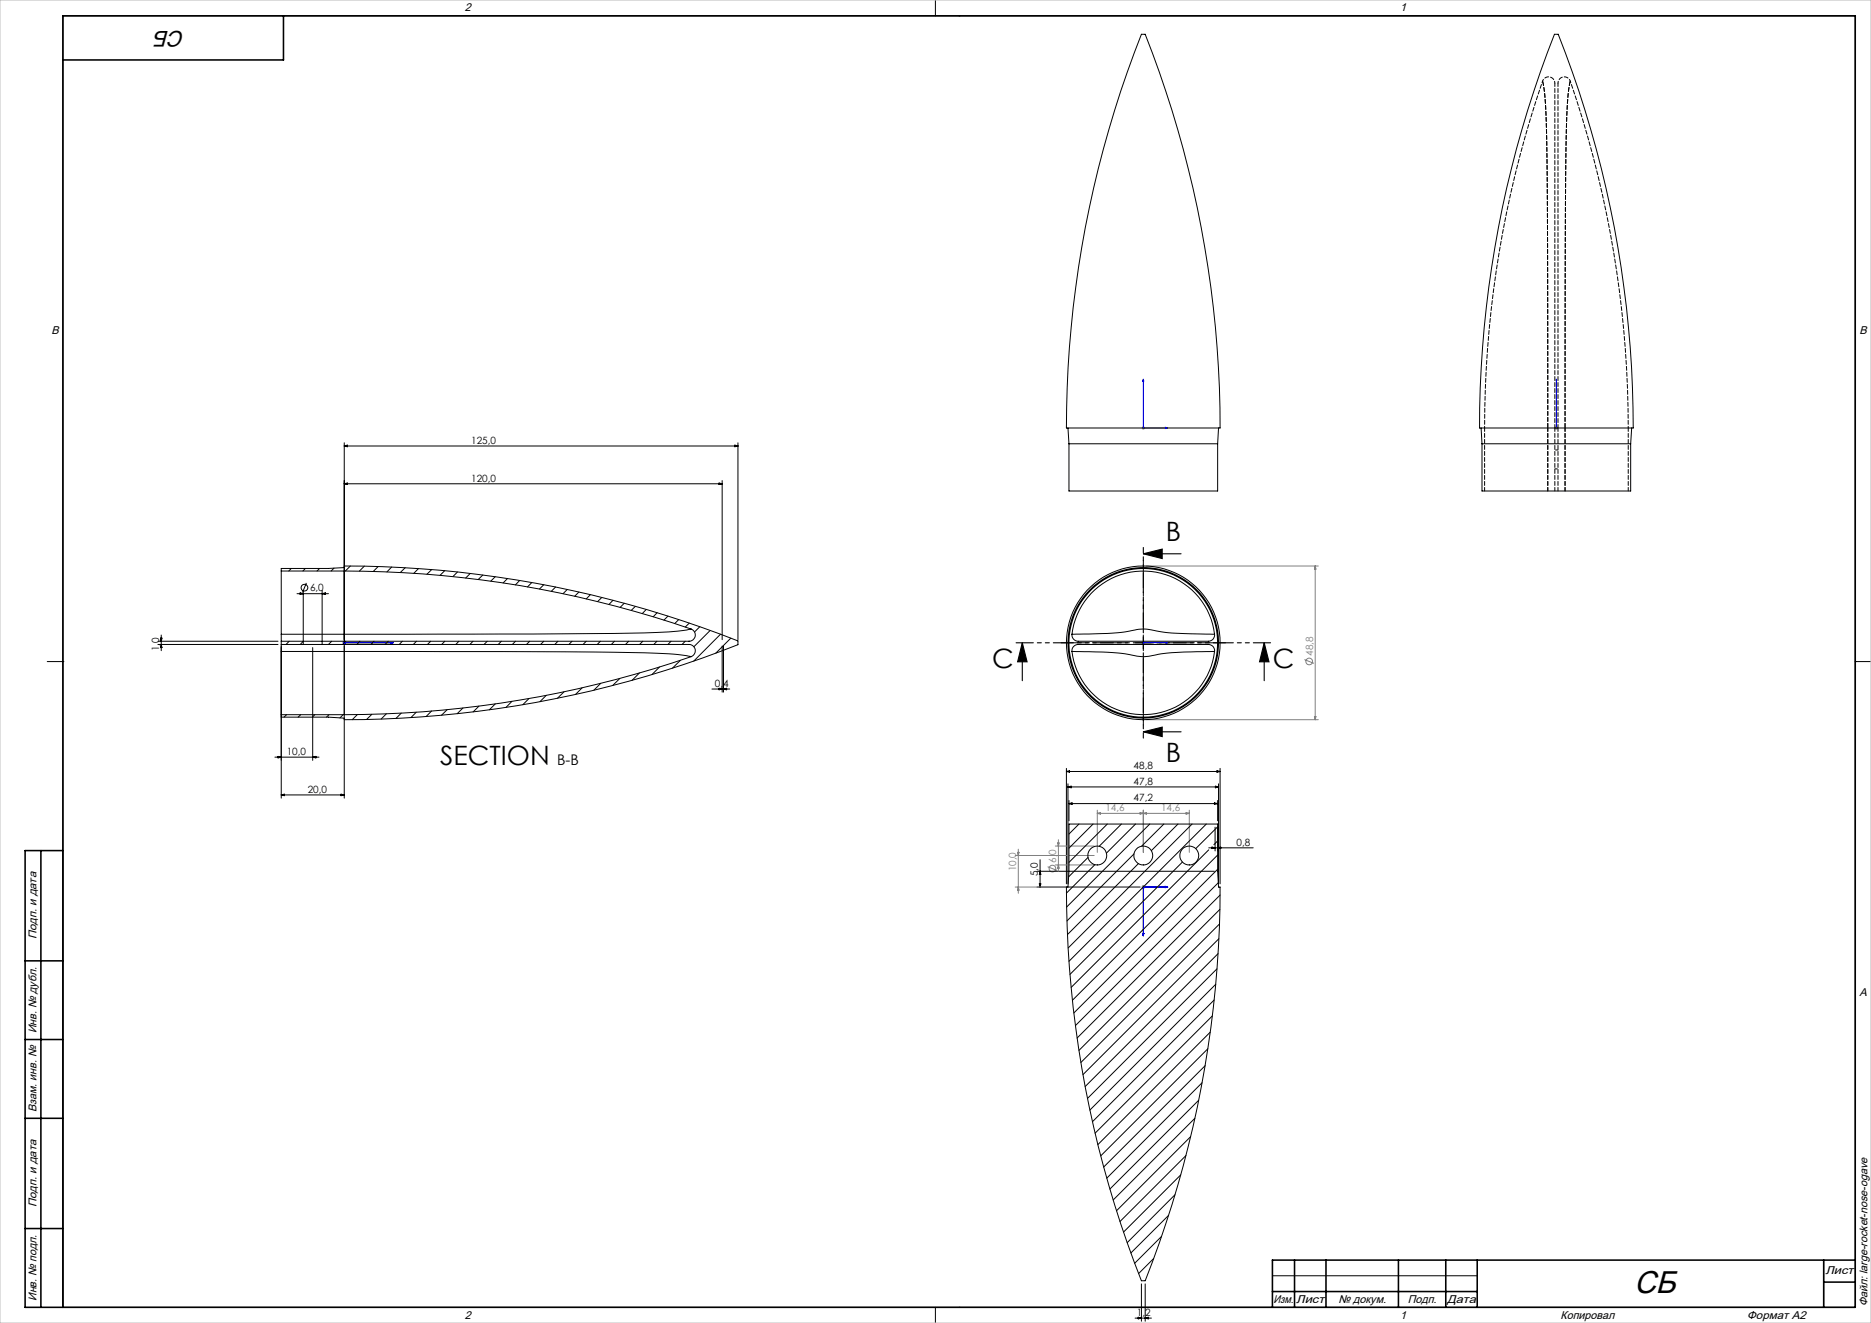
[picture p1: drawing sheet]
<svg xmlns="http://www.w3.org/2000/svg" width="594mm" height="420mm" viewBox="0 0 594 420" stroke-linecap="round" stroke-linejoin="round" font-family="sans-serif">
<g fill="none" stroke="#808080" stroke-width=".32">
<path d="M362.5 135.9h1M362.6 135.5l.7 .7M363 135.4v1M363.3 135.5l-.7 .7M493.6 135.9h1M493.7 135.5l.8 .7M494.1 135.4v1M494.5 135.5l-.8 .7M364 179.7h54.5M417.5 179.7v48.8M417.5 179.7l.3 1h-.5zM108.8 204.1h1"/>
<path d="M108.9 203.7l.7 .7M109.3 203.6v1M109.6 203.7l-.7 .7M362.5 204.1h1M362.6 203.7l.7 .7M363 203.6v1M363.3 203.7l-.7 .7M414.1 209.4l3.1 1.2M364 228.5h54.5M417.3 227.5h.5l-.3 1zM348.4 257.2v13.4M348.4 258.2h29.2"/>
<path d="M348.4 258.2l1-.2v.5zM361.9 258l1.1 .2-1.1 .3zM363 257.2v13.4M363 258.2l1-.2v.5zM376.6 258l1 .2-1 .3zM377.6 257.2v13.4M322.3 271.6h25.1M323 270.6h.5l-.2 1zM323.3 269.6v14M332.6 275.1l3 1.2M335 268.6h12.4M335 274.6h12.4"/>
<path d="M335.8 267.6h.5l-.3 1zM336 266.6v10M336 274.6l.3 1h-.5zM322.3 281.6h39.6M323.3 281.6l.2 1h-.5zM362.5 281.6h1M362.6 281.3l.7 .7M363 281.1v1M363.3 281.3l-.7 .7"/>
<circle cx="415.6" cy="210" r="1.06"/>
<circle cx="334.1" cy="275.7" r="1.06"/>
</g>
<g fill="none" stroke="#000" stroke-width=".32">
<path d="M20 5h569v410h-569zM297 0v5M304.5 5h.1M109.3 140.6v62.5M109.3 141.6h125M109.3 141.6l1-.3v.5zM109.3 153.6l1-.3v.5zM109.3 153.6h120M228.3 153.3l1 .3-1 .2zM229.3 152.6v50.5M233.3 141.3l1 .3-1 .2zM234.3 140.6v62.5"/>
<path d="M94.3 188.5h10M95.3 188.2l1 .3-1 .2zM96.3 187.4v16.2M97.3 185l-1.2 3.1M102.3 187.4v16.2M102.3 188.5l1-.3v.5zM15 210h5M20 210h.1M50.2 204.6h38.1M50.2 203.6h38.1M50.9 202.6h.5l-.2 1zM51.2 201.6v5"/>
<path d="M51.2 204.6l.2 1h-.5zM89.3 205.1v48.3M99.3 205.6v35.8M109.3 205.1v48.3M226 218.7h5.7M228.3 218.5l1 .2-1 .3zM229.3 205.1v14.6M229.7 205.1v14.6M229.7 218.7l1-.2v.5zM360.5 204.1h5M363 201.6v5M589 210h.1"/>
<path d="M589 210h5M87.3 240.4h14M88.3 240.1l1 .3-1 .2zM89.3 252.4h20M89.3 252.4l1-.3v.5zM99.3 240.4l1-.3v.5zM108.3 252.1l1 .3-1 .2zM338.6 243.9v36.7M338.6 244.9h48.8M338.6 244.9l.9-.2v.5zM339.1 248.8v31.8M339.1 249.8h47.8"/>
<path d="M339.1 249.8l1-.2v.5zM339.4 254.1v6.5M339.4 255.1h47.2M339.4 255.1l1-.2v.5zM385.6 254.9l1 .2-1 .3zM385.9 249.6l1 .2-1 .3zM386.4 244.7l1 .2-1 .3zM386.6 254.1v6.5M386.9 248.8v31.8M387.4 243.9v36.7M329.2 276.6h56.4M330.2 272.9v8.7"/>
<path d="M330.2 276.6l.2 1h-.4zM383.8 269.2h14.1M384.8 268.9l1 .3-1 .2zM385.8 262.6v7.5M386.6 262.6v7.5M386.6 269.2l1-.3v.5zM329.2 281.6h32.7M330 280.6h.4l-.2 1zM297 415v5M304.5 415h.1M360.4 418.4h5.1M361.4 418.2l1 .2-1 .3z"/>
<path d="M362.4 407.6v11.8M363.6 407.6v11.8M363.6 418.4l1-.2v.5zM404 405h65M579 400v15"/>
<circle cx="96.7" cy="186.6" r="1.06"/>
</g>
<path d="M363 175.8l6-1.5v3zM363 175.8h12M324.6 204.1l1.5 6h-3zM324.6 204.1v12M401.4 204.1l1.5 6h-3zM401.4 204.1v12M363 232.3l6-1.5v3zM363 232.3h12" fill="none" stroke="#000" stroke-width=".35"/>
<g fill="none" stroke="#00f" stroke-width=".32">
<path d="M363 120.4l.1 .7h-.3zM363 120.4v15.5h7.7M370 135.7l.7 .2-.7 .1zM494.1 135.9h.1M494.1 120.4v15.5M494.1 135.7v.3zM494.1 120.4v.7v-.7M109.1 204.1h.4zM109.3 204.1h.1M109.3 204.1h15.5M124.8 204.1h-.8h.8M362.8 204.1h.3z"/>
<path d="M363 204.1h.1M363 204.1h7.7M370.7 204.1h-.7h.7M362.8 296.4h.3l-.1 .7zM370 281.4l.7 .2-.7 .2zM370.7 281.6h-7.7v15.5"/>
</g>
<path d="M363 199.1v-21.1M358 204.1h-21.1M363 209.1v21.1M368 204.1h21.1" fill="none" stroke="#000" stroke-width=".32" stroke-dasharray="15.2 1.3 1.3 1.3" stroke-dashoffset="6.6"/>
<path d="M363 173.8v60.5" fill="none" stroke="#000" stroke-width=".35" stroke-dasharray="6.3 1.3 1.3 1.3 1.3 1.3" stroke-dashoffset="4.7"/>
<path d="M403.4 204.1h-80.8" fill="none" stroke="#000" stroke-width=".35" stroke-dasharray="6.3 1.3 1.3 1.3 1.3 1.3" stroke-dashoffset=".9"/>
<g fill="none" stroke="#000" stroke-width=".5">
<path d="M90 5v14h-70M13 270v145M20 270h-12v145h581v-410h-569v410M8 305h12M8 330h12M8 355h12M8 390h12M404 410h65M411 400v15M421 400v15M444 400v15M459 400v15"/>
<path d="M469 400v15M579 400v15M579 407h10M589 400h-185v15"/>
</g>
<path d="M0 0h594v420h-594z" fill="none" stroke="#c0c0c0" stroke-width=".32"/>
<g fill="#000">
<path d="M363 175.8l6-1.5v3zM363 232.3l6-1.5v3z"/>
<path d="M401.4 204.1l1.5 6h-3zM324.6 204.1l1.5 6h-3z"/>
</g>
<g fill="#00f">
<path d="M370 135.7l.7 .2-.7 .1zM363 120.4l.1 .7h-.3zM494.1 135.7v.3zM494.1 120.4v.7zM370 204.1h.7zM362.8 204.1h.3z"/>
<path d="M109.1 204.1h.4zM124 204.1h.8zM109.1 204.1h.4zM124 204.1h.8zM370 281.4v.4l.7-.2zM362.8 296.4l.2 .7 .1-.7zM370 281.4v.4l.7-.2zM362.8 296.4l.2 .7 .1-.7z"/>
</g>
<g fill="none" stroke="#000" stroke-width=".32">
<path d="M362.4 10.9h1.1a337.3 337.3 0 0 1 23.8 125h-48.7a337.7 337.7 0 0 1 23.8-125zM493.5 10.9h1.2a336.3 336.3 0 0 1 23.7 125h-48.6a339.7 339.7 0 0 1 23.7-125zM339.1 135.9l.3 5M386.9 135.9l-.3 5M470.2 135.9l.3 5M518 135.9l-.3 5M339.4 140.9h47.2M339.4 140.9v15h47.2v-15M470.5 140.9h47.2M470.5 140.9v15h47.2v-15M111.2 179.7l-1.6 1.6M115.7 179.7l-1.6 1.6"/>
<path d="M120.1 179.9l-1.6 1.5M89.3 181.3v-.8h15l5-.3v-.5a340.1 340.1 0 0 1 125 23.8v1.2a340.4 340.4 0 0 1-125 23.8v-.5l-5-.3h-15v-.8M89.3 181.3v20M89.3 181.3h20M92.5 180.5l-.8 .8M96.9 180.5l-.7 .8M101.5 180.5l-.9 .8M106 180.4l-.9 .9M109.3 181.3v20M109.3 181.3a337.4 337.4 0 0 1 110.1 18.4M124.4 180l-1.6 1.6M128.7 180.2l-1.6 1.5"/>
<path d="M132.9 180.5l-1.5 1.5M137.1 180.8l-1.6 1.5M141.2 181.2l-1.5 1.5M145.2 181.6l-1.4 1.4M149.3 182.1l-1.5 1.4M153.3 182.5l-1.5 1.5M157.2 183.1l-1.4 1.4M161.1 183.6l-1.4 1.4M165 184.3l-1.4 1.4M168.8 184.9l-1.3 1.4M172.6 185.6l-1.3 1.4M176.4 186.4l-1.4 1.3"/>
<path d="M180.1 187.1l-1.3 1.4M183.8 187.9l-1.3 1.4M187.4 188.8l-1.3 1.3M191.1 189.7l-1.4 1.3M194.6 190.6l-1.3 1.3M198.2 191.5l-1.3 1.3M201.7 192.5l-1.3 1.3M205.2 193.5l-1.3 1.3M208.6 194.5l-1.2 1.3M212.1 195.6l-1.3 1.3M215.5 196.7l-1.3 1.3M218.8 197.8l-1.2 1.3"/>
<path d="M219.4 199.7h-.1a67 67 0 0 1-14.7 1.2l-35.5 .4h-59.8M219.4 199.7a1.99 1.99 0 0 1 1.3 2.2 1.99 1.99 0 0 1-1.9 1.7h-116.5M222.2 198.9l-1.7 1.7M89.3 206.8v20.1M89.3 204.6v2.2M89.3 201.3v2.3M89.3 204.6h7M89.3 203.6h7M89.3 203.6v1M89.3 206.8h20M89.3 201.3h20M91.8 203.6l-1 1"/>
<path d="M96.3 203.6h6M96.3 204.6h6M96.3 203.6v1M96.3 203.6l-1 1M102.3 204.6h116.5a1.99 1.99 0 0 1 1.9 1.7 1.99 1.99 0 0 1-1.3 2.2M102.3 203.6v1M105.3 203.6l-1 1M109.3 201.3v2.3M109.3 206.8l50.2 .1a1066.7 1066.7 0 0 1 54.4 .8l5.5 .8M109.3 206.8v20.1M109.3 204.6v2.2M109.8 203.6l-1 1"/>
<path d="M114.3 203.6l-1 1M118.7 203.6l-.9 1M123.3 203.6l-1.1 1M127.7 203.6l-.9 1M132.2 203.6l-1 1M136.7 203.6l-1 1M141.2 203.6l-1 1M145.7 203.6l-1 1M150.2 203.6l-1 1M154.7 203.6l-1 1M159.2 203.6l-1 1M163.7 203.6l-1 1"/>
<path d="M168.2 203.6l-1.1 1M172.6 203.6l-1 1M177.1 203.6l-1 1M179.1 219.6l-2.1 2.1M181.6 203.6l-1 1M184.8 218.4l-2.1 2.1M186.1 203.6l-1 1M190.6 203.6l-1 1M190.7 216.9l-2.2 2.2M195.1 203.6l-1 1M196.8 215.4l-2.3 2.2M199.6 203.6l-1 1"/>
<path d="M203 213.7l-2.3 2.3M204.1 203.6l-1 1M208.6 203.6l-1 1M209.4 211.8l-2.4 2.4M213 203.6l-.9 1M216 209.6l-2.5 2.5M217.6 203.6l-1.1 1M219.4 208.5a339.9 339.9 0 0 1-110.1 18.4M225.5 200.1l-5.2 5.2M228.7 201.3l-8.5 8.6M232 202.6l-4.8 4.8M340.3 206.8a2 2 0 0 1 2-2.2h41.3a1.95 1.95 0 0 1 2 2.2"/>
<path d="M340.3 206.8a22.8 22.8 0 0 0 22.7 20.1 22.8 22.8 0 0 0 22.6-20.1M340.3 201.3a2 2 0 0 0 2 2.3h41.3a1.95 1.95 0 0 0 2-2.3M340.3 201.3a22.8 22.8 0 0 1 22.7-20 22.8 22.8 0 0 1 22.6 20M340.3 206.8a104.2 104.2 0 0 1 22.5 1.7h.5a82.3 82.3 0 0 1 19.7-1.6l2.6-.1M340.3 201.3h.2a104.3 104.3 0 0 0 22.3-1.6h.5a86.2 86.2 0 0 0 20.8 1.6h1.5M89.3 226.9h20M91 226.9l-.8 .8M95.5 226.9l-.8 .8M99.9 226.9l-.7 .8M104.5 226.9l-.9 .8M108.9 226.9l-1 1M113.5 226.9l-1.7 1.6"/>
<path d="M118 226.8l-1.6 1.6M122.7 226.6l-1.7 1.7M127.4 226.4l-1.7 1.7M132.2 226.1l-1.7 1.7M137 225.7l-1.7 1.8M142 225.3l-1.8 1.8M147 224.8l-1.9 1.8M152 224.2l-1.8 1.8M157.2 223.5l-1.8 1.8M162.5 222.7l-1.9 1.9M167.9 221.8l-1.9 1.9M173.4 220.8l-2 2"/>
<path d="M339.4 261.6h47.2v15l.3 5h.5a340.5 340.5 0 0 1-23.8 125h-1.2a339.6 339.6 0 0 1-23.8-125h.5l.3-5zM342.5 261.6l-3.1 3.2M345.4 272.2l-6.1 6.2M347 261.6l-7.6 7.7M347.6 274.5l-9 9M351.5 261.6l-12.1 12.2M356 261.6l-7 7.1M360 271.1l-21.3 21.3M360.5 261.6l-9.2 9.2M361.4 274.2l-22.5 22.5M365 261.6l-26.4 26.4M369.5 261.6l-7.1 7"/>
<path d="M374 261.6l-8.5 8.4M375.4 273.7l-35.7 35.6M378.5 261.6l-39.4 39.3M383 261.6l-43.6 43.6M383.8 269.8l-43.7 43.7M386.6 262.5l-7 6.9M386.6 267l-1.2 1.2M386.6 271.4l-46.1 46.2M386.6 276l-45.7 45.6M386.8 280.2l-45.4 45.4M387 298l-43.2 43.2M387.2 293.3l-44.1 44"/>
<path d="M387.3 288.7l-44.8 44.8M387.4 284.1l-45.5 45.4M385.5 317.4l-38.7 38.7M386 312.5l-40 39.9M386.4 307.6l-41.1 41.1M386.7 302.7l-42.2 42.2M382.6 338.3l-32.2 32.2M383.5 332.9l-34 34M384.2 327.7l-35.7 35.7M384.9 322.5l-37.2 37.2M379.3 355l-25.9 25.9M380.5 349.3l-28.1 28.2"/>
<path d="M381.6 343.7l-30.2 30.3M373 379.3l-15.1 15.2M374.9 373l-18.2 18.1M376.5 366.8l-20.9 21M378 360.8l-23.5 23.6M366.3 399.5l-4.8 4.8M368.8 392.5l-8.6 8.6M371 385.8l-12 12"/>
<circle cx="363" cy="204.1" r="23.6"/>
<circle cx="363" cy="204.1" r="23.9"/>
<circle cx="363" cy="204.1" r="24.4"/>
<circle cx="348.4" cy="271.6" r="3"/>
<circle cx="363" cy="271.6" r="2.99"/>
<circle cx="377.6" cy="271.6" r="2.99"/>
</g>
<path d="M489.7 25.7h.1M498.5 25.7h.1" fill="none" stroke="#000" stroke-width=".32" stroke-dasharray="1.3 .6"/>
<path d="M494.6 26.4v109.5M471.3 135.9v20M491.4 135.9v20M493.6 135.9v-109.5M494.6 135.9v20M496.9 135.9v20M491.4 155.9v-20M493.6 155.9v-20M496.9 155.9v-20M516.9 155.9v-20" fill="none" stroke="#000" stroke-width=".32" stroke-dasharray="1.3 .6" stroke-dashoffset=".2"/>
<path d="M489.7 25.7a2 2 0 0 1 2.3-1.3 2 2 0 0 1 1.6 2M494.6 26.4a2 2 0 0 1 1.7-2 2 2 0 0 1 2.2 1.3" fill="none" stroke="#000" stroke-width=".32" stroke-dasharray="1.3 .6" stroke-dashoffset=".7"/>
<path d="M489.7 25.7a338.6 338.6 0 0 0-18.4 110.2M516.9 135.9a338.6 338.6 0 0 0-18.4-110.2" fill="none" stroke="#000" stroke-width=".32" stroke-dasharray="1.3 .6" stroke-dashoffset=".8"/>
<path d="M493.6 148.9h1M494.6 142.9h-1" fill="none" stroke="#000" stroke-width=".32" stroke-dasharray="1.3 .6" stroke-dashoffset=".5"/>
<path d="M489.7 25.7l.2 .5a59.3 59.3 0 0 1 1 11.1l.4 28.2 .1 70.4M498.5 25.7a41 41 0 0 0-1 9.9l-.5 30.4-.1 69.9M491.4 135.9l-.1-49.8a933.1 933.1 0 0 0-.9-56.2l-.7-4.2M496.9 135.9v-41.9a1286.9 1286.9 0 0 1 .9-63.6l.7-4.7" fill="none" stroke="#000" stroke-width=".32" stroke-dasharray="1.3 .6" stroke-dashoffset="-.2"/>
<text font-size="10" x="518.8" y="410.6">СБ</text>
<g font-size="8.5">
<text x="370.1" y="171.9">B</text>
<text x="314.9" y="212.1">C</text>
<text x="404.1" y="212.1">C</text>
<text x="139.8" y="242.9">SECTION</text>
<text x="370.1" y="242">B</text>
</g>
<text font-size="7.1" x="58.7" y="9.8" transform="rotate(-180 58.7 9.8)">СБ</text>
<text font-size="4.7" x="176.9" y="242.9">B-B</text>
<g font-size="3.6">
<text x="147.5" y="3.6">2</text>
<text x="444.5" y="3.6">1</text>
<text x="16.4" y="106.1">B</text>
<text x="590.4" y="106.1">B</text>
<text x="11.6" y="298.1" transform="rotate(-90 11.6 298.1)">Подп. и дата</text>
<text x="590.4" y="316.1">A</text>
<text x="11.6" y="328" transform="rotate(-90 11.6 328)">Инв. № дубл.</text>
<text x="11.6" y="353" transform="rotate(-90 11.6 353)">Взам. инв. №</text>
<text x="11.6" y="383.1" transform="rotate(-90 11.6 383.1)">Подп. и дата</text>
<text x="579.5" y="404.6">Лист</text>
<text x="11.6" y="413" transform="rotate(-90 11.6 413)">Инв. № подл.</text>
<text x="404.3" y="413.6">Изм.</text>
<text x="411.5" y="413.6">Лист</text>
<text x="424.9" y="413.6">№ докум.</text>
<text x="446.9" y="413.6">Подп.</text>
<text x="459.4" y="413.6">Дата</text>
<text x="147.5" y="418.6">2</text>
<text x="444.5" y="418.6">1</text>
<text x="495.5" y="418.6">Копировал</text>
<text x="554.7" y="418.6">Формат А2</text>
<text x="592.8" y="414.7" transform="rotate(-90 592.8 414.7)">Файл: large-rocket-nose-ogave</text>
</g>
<g font-size="3.2">
<text x="149.6" y="140.9">125,0</text>
<text x="149.6" y="152.9">120,0</text>
<text x="98.4" y="187.7">6,0</text>
<text x="50.5" y="206.8" transform="rotate(-90 50.5 206.8)">1,0</text>
<text x="226.9" y="218">0,4</text>
<text x="91" y="239.7">10,0</text>
<text x="359.9" y="244.2">48,8</text>
<text x="97.7" y="251.7">20,0</text>
<text x="359.9" y="249.1">47,8</text>
<text x="359.9" y="254.4">47,2</text>
<text x="392.6" y="268.5">0,8</text>
<text x="329.5" y="278.2" transform="rotate(-90 329.5 278.2)">5,0</text>
<text x="361" y="417.7">1,2</text>
</g>
<g font-size="3.2" fill="#808080">
<text x="416.9" y="208.2" transform="rotate(-90 416.9 208.2)">48,8</text>
<text x="350.9" y="257.5">14,6</text>
<text x="368.6" y="257.5">14,6</text>
<text x="335.3" y="274" transform="rotate(-90 335.3 274)">6,0</text>
<text x="322.6" y="276.7" transform="rotate(-90 322.6 276.7)">10,0</text>
</g>
</svg>
